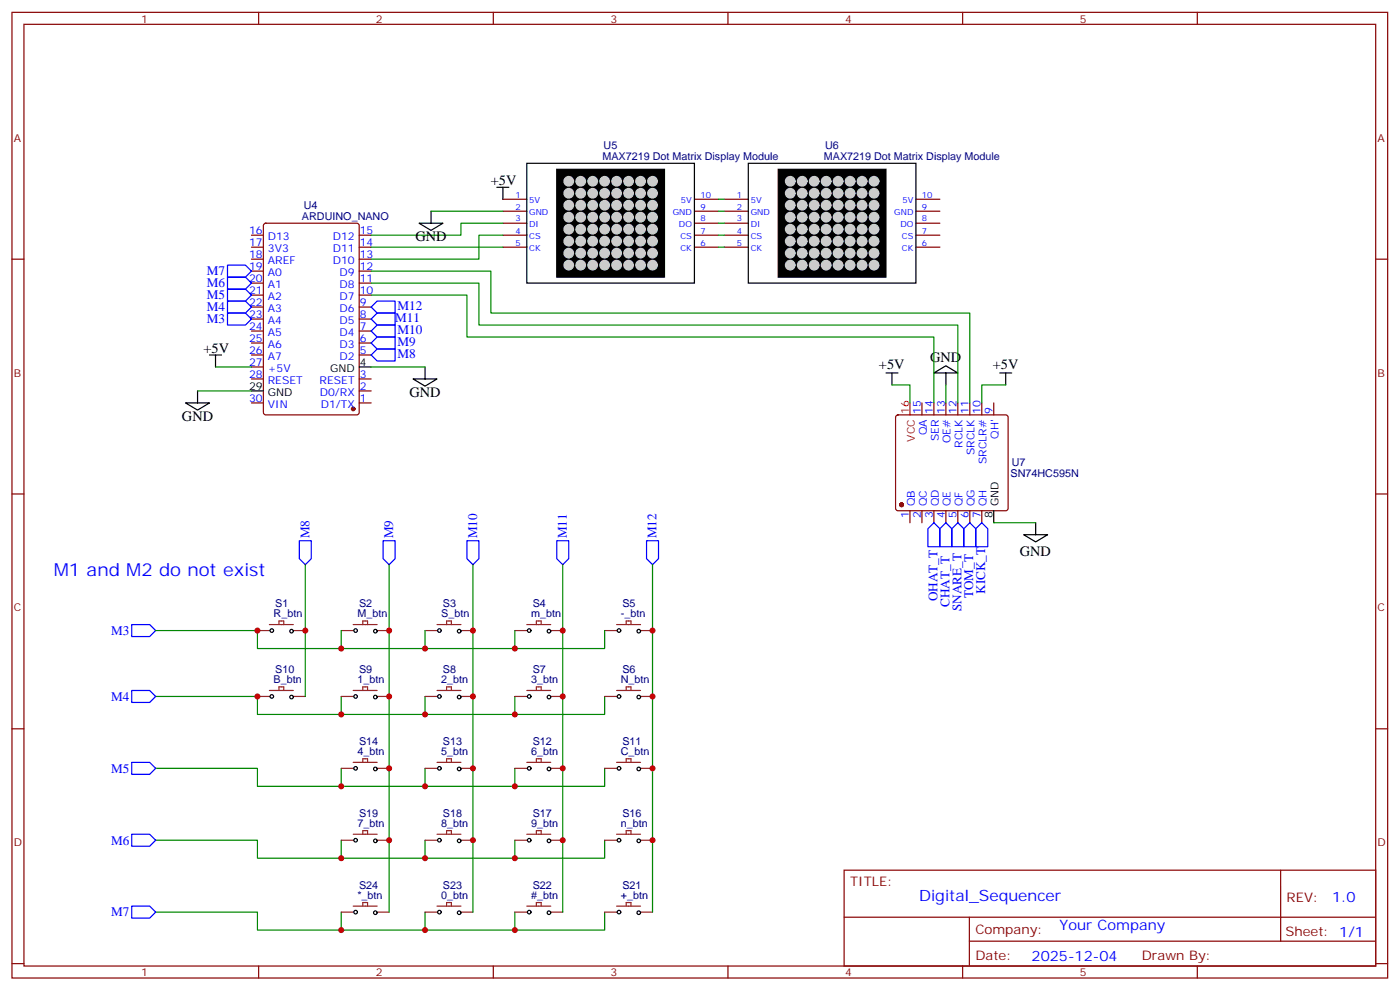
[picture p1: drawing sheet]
<svg xmlns="http://www.w3.org/2000/svg" width="413mm" height="292mm" viewBox="0 0 413 292" stroke-linecap="round" stroke-linejoin="round" font-family="sans-serif">
<g fill="none" stroke="#870000" stroke-width=".35">
<path d="M3.5 3.6h405.4v284.4h-405.4zM7.1 7.2h398.2v277.2h-398.2zM76.2 3.6v3.6M145.3 3.6v3.6M214.5 3.6v3.6M283.6 3.6v3.6M352.8 3.6v3.6M148.2 58.7h7M204.6 58.7h7.1M213.4 58.7h7.1M269.9 58.7h7M3.5 76.3h3.6"/>
<path d="M74.1 76.3h3.5M74.1 79.8h3.5M74.1 72.8h3.5M74.1 69.3h3.5M77.8 65.9l.5-.2h26.8l.7 .5v55.3l-.4 .6-27.1 .1-.6-.5-.1-55.3zM105.8 76.3h3.6M105.8 79.8h3.6M105.8 72.8h3.6M105.8 69.3h3.6M148.2 72.8h7M148.2 69.3h7M148.2 62.2h7"/>
<path d="M148.2 65.7h7M204.6 72.8h7.1M204.6 69.3h7.1M204.6 62.2h7.1M204.6 65.7h7.1M213.4 72.8h7.1M213.4 69.3h7.1M213.4 62.2h7.1M213.4 65.7h7.1M269.9 72.8h7M269.9 69.3h7M269.9 62.2h7"/>
<path d="M269.9 65.7h7M405.3 76.3h3.6M74.1 97.5h3.5M74.1 93.9h3.5M74.1 90.4h3.5M74.1 86.9h3.5M74.1 83.4h3.5M105.8 97.5h3.6M105.8 93.9h3.6M105.8 90.4h3.6M105.8 86.9h3.6M105.8 83.4h3.6"/>
<path d="M74.1 118.6h3.5M74.1 111.6h3.5M74.1 104.5h3.5M74.1 101h3.5M74.1 108.1h3.5M105.8 118.6h3.6M105.8 115.1h3.6M105.8 111.6h3.6M105.8 104.5h3.6M105.8 101h3.6M271.6 118.6v3.6M275.2 118.6v3.6"/>
<path d="M278.7 118.6v3.6M282.2 118.6v3.6M285.8 118.6v3.6M289.3 118.6v3.6M292.8 118.6v3.6M264.1 122.4l.5-.2h31.7l.5 .2 .2 .5v26.8l-.2 .5-.5 .2h-31.7l-.5-.2-.2-.5v-26.8zM3.5 145.5h3.6M268.1 150.4v3.5M271.6 150.4v3.5M275.2 150.4v3.5M278.7 150.4v3.5M282.2 150.4v3.5"/>
<path d="M285.8 150.4v3.5M289.3 150.4v3.5M405.3 145.5h3.6M3.5 214.6h3.6M405.3 214.6h3.6M248.7 256.2h156.6v28.2h-156.6zM377.3 256.2v20.9M248.7 270.1h156.5M285.6 277.1h119.6M285.6 270.1v14.1M3.5 283.7h3.6M76.2 284.4v3.6"/>
<path d="M145.3 284.4v3.6M214.5 284.4v3.6M283.6 284.4v3.6M352.8 284.4v3.6M405.3 283.7h3.6"/>
</g>
<g fill="#870000" stroke="#870000" stroke-width=".35">
<circle cx="104.1" cy="120.4" r=".53"/>
<circle cx="265.6" cy="148.6" r=".53"/>
</g>
<g fill="none" stroke="#000" stroke-width=".35">
<path d="M146.4 55.1h3.5M148.2 55.1v3.6M155.2 48.1h49.4v35.3h-49.4zM220.5 48.1h49.4v35.3h-49.4zM123.5 65.7h7l-3.5 2.1zM127 62.2v3.5M54.7 118.6h7l-3.5 2.2zM58.2 115.1v3.5M61.7 104.5h3.6M63.5 104.5v3.6M74.1 115.1h3.5M105.8 108.1h3.6"/>
<path d="M121.7 111.6h7.1l-3.6 2.1zM125.2 108.1v3.5M261.1 109.8h3.5M262.8 109.8v3.5M275.2 109.8l3.5-2.1 3.5 2.1zM278.7 109.8v3.5M294.6 109.8h3.5M296.3 109.8v3.5M292.8 150.4v3.5M301.6 157.4h7.1l-3.5 2.2zM305.2 153.9v3.5"/>
<circle cx="80.1" cy="185.7" r=".53"/>
<circle cx="85.9" cy="185.8" r=".53"/>
<circle cx="104.8" cy="185.7" r=".53"/>
<circle cx="110.6" cy="185.8" r=".53"/>
<circle cx="129.5" cy="185.7" r=".53"/>
<circle cx="135.3" cy="185.8" r=".53"/>
<circle cx="155.9" cy="185.7" r=".53"/>
<circle cx="161.7" cy="185.8" r=".53"/>
<circle cx="182.4" cy="185.7" r=".53"/>
<circle cx="188.2" cy="185.8" r=".53"/>
<circle cx="80.1" cy="205.1" r=".53"/>
<circle cx="85.9" cy="205.2" r=".53"/>
<circle cx="104.8" cy="205.1" r=".53"/>
<circle cx="110.6" cy="205.2" r=".53"/>
<circle cx="129.5" cy="205.1" r=".53"/>
<circle cx="135.3" cy="205.2" r=".53"/>
<circle cx="155.9" cy="205.1" r=".53"/>
<circle cx="161.7" cy="205.2" r=".53"/>
<circle cx="182.4" cy="205.1" r=".53"/>
<circle cx="188.2" cy="205.2" r=".53"/>
<circle cx="104.8" cy="226.2" r=".53"/>
<circle cx="110.6" cy="226.4" r=".53"/>
<circle cx="129.5" cy="226.2" r=".53"/>
<circle cx="135.3" cy="226.4" r=".53"/>
<circle cx="155.9" cy="226.2" r=".53"/>
<circle cx="161.7" cy="226.4" r=".53"/>
<circle cx="182.4" cy="226.2" r=".53"/>
<circle cx="188.2" cy="226.4" r=".53"/>
<circle cx="104.8" cy="247.4" r=".53"/>
<circle cx="110.6" cy="247.6" r=".53"/>
<circle cx="129.5" cy="247.4" r=".53"/>
<circle cx="135.3" cy="247.6" r=".53"/>
<circle cx="155.9" cy="247.4" r=".53"/>
<circle cx="161.7" cy="247.6" r=".53"/>
<circle cx="182.4" cy="247.4" r=".53"/>
<circle cx="188.2" cy="247.6" r=".53"/>
<circle cx="104.8" cy="268.6" r=".53"/>
<circle cx="110.6" cy="268.7" r=".53"/>
<circle cx="129.5" cy="268.6" r=".53"/>
<circle cx="135.3" cy="268.7" r=".53"/>
<circle cx="155.9" cy="268.6" r=".53"/>
<circle cx="161.7" cy="268.7" r=".53"/>
<circle cx="182.4" cy="268.6" r=".53"/>
<circle cx="188.2" cy="268.7" r=".53"/>
</g>
<path d="M164 49.8h31.8v31.8h-31.8zM229.3 49.8h31.8v31.8h-31.8z" fill="#000" stroke="#000" stroke-width=".35"/>
<g fill="#ccc" stroke="#ccc" stroke-width=".35">
<circle cx="167.6" cy="53.4" r="1.41"/>
<circle cx="171.1" cy="53.4" r="1.41"/>
<circle cx="174.6" cy="53.4" r="1.41"/>
<circle cx="178.2" cy="53.4" r="1.41"/>
<circle cx="181.7" cy="53.4" r="1.41"/>
<circle cx="185.2" cy="53.4" r="1.41"/>
<circle cx="188.7" cy="53.4" r="1.41"/>
<circle cx="192.3" cy="53.4" r="1.41"/>
<circle cx="192.3" cy="56.9" r="1.41"/>
<circle cx="188.7" cy="56.9" r="1.41"/>
<circle cx="185.2" cy="56.9" r="1.41"/>
<circle cx="181.7" cy="56.9" r="1.41"/>
<circle cx="178.2" cy="56.9" r="1.41"/>
<circle cx="174.6" cy="56.9" r="1.41"/>
<circle cx="171.1" cy="56.9" r="1.41"/>
<circle cx="167.6" cy="56.9" r="1.41"/>
<circle cx="167.6" cy="64" r="1.41"/>
<circle cx="171.1" cy="64" r="1.41"/>
<circle cx="174.6" cy="64" r="1.41"/>
<circle cx="178.2" cy="64" r="1.41"/>
<circle cx="181.7" cy="64" r="1.41"/>
<circle cx="185.2" cy="64" r="1.41"/>
<circle cx="188.7" cy="64" r="1.41"/>
<circle cx="192.3" cy="64" r="1.41"/>
<circle cx="192.3" cy="60.4" r="1.41"/>
<circle cx="188.7" cy="60.4" r="1.41"/>
<circle cx="185.2" cy="60.4" r="1.41"/>
<circle cx="181.7" cy="60.4" r="1.41"/>
<circle cx="178.2" cy="60.4" r="1.41"/>
<circle cx="174.6" cy="60.4" r="1.41"/>
<circle cx="171.1" cy="60.4" r="1.41"/>
<circle cx="167.6" cy="60.4" r="1.41"/>
<circle cx="167.6" cy="71" r="1.41"/>
<circle cx="171.1" cy="71" r="1.41"/>
<circle cx="174.6" cy="71" r="1.41"/>
<circle cx="178.2" cy="71" r="1.41"/>
<circle cx="181.7" cy="71" r="1.41"/>
<circle cx="185.2" cy="71" r="1.41"/>
<circle cx="188.7" cy="71" r="1.41"/>
<circle cx="192.3" cy="71" r="1.41"/>
<circle cx="192.3" cy="67.5" r="1.41"/>
<circle cx="188.7" cy="67.5" r="1.41"/>
<circle cx="185.2" cy="67.5" r="1.41"/>
<circle cx="181.7" cy="67.5" r="1.41"/>
<circle cx="178.2" cy="67.5" r="1.41"/>
<circle cx="174.6" cy="67.5" r="1.41"/>
<circle cx="171.1" cy="67.5" r="1.41"/>
<circle cx="167.6" cy="67.5" r="1.41"/>
<circle cx="167.6" cy="78.1" r="1.41"/>
<circle cx="171.1" cy="78.1" r="1.41"/>
<circle cx="174.6" cy="78.1" r="1.41"/>
<circle cx="178.2" cy="78.1" r="1.41"/>
<circle cx="181.7" cy="78.1" r="1.41"/>
<circle cx="185.2" cy="78.1" r="1.41"/>
<circle cx="188.7" cy="78.1" r="1.41"/>
<circle cx="192.3" cy="78.1" r="1.41"/>
<circle cx="192.3" cy="74.5" r="1.41"/>
<circle cx="188.7" cy="74.5" r="1.41"/>
<circle cx="185.2" cy="74.5" r="1.41"/>
<circle cx="181.7" cy="74.5" r="1.41"/>
<circle cx="178.2" cy="74.5" r="1.41"/>
<circle cx="174.6" cy="74.5" r="1.41"/>
<circle cx="171.1" cy="74.5" r="1.41"/>
<circle cx="167.6" cy="74.5" r="1.41"/>
<circle cx="232.8" cy="53.4" r="1.41"/>
<circle cx="236.4" cy="53.4" r="1.41"/>
<circle cx="239.9" cy="53.4" r="1.41"/>
<circle cx="243.4" cy="53.4" r="1.41"/>
<circle cx="246.9" cy="53.4" r="1.41"/>
<circle cx="250.5" cy="53.4" r="1.41"/>
<circle cx="254" cy="53.4" r="1.41"/>
<circle cx="257.5" cy="53.4" r="1.41"/>
<circle cx="257.5" cy="56.9" r="1.41"/>
<circle cx="254" cy="56.9" r="1.41"/>
<circle cx="250.5" cy="56.9" r="1.41"/>
<circle cx="246.9" cy="56.9" r="1.41"/>
<circle cx="243.4" cy="56.9" r="1.41"/>
<circle cx="239.9" cy="56.9" r="1.41"/>
<circle cx="236.4" cy="56.9" r="1.41"/>
<circle cx="232.8" cy="56.9" r="1.41"/>
<circle cx="232.8" cy="64" r="1.41"/>
<circle cx="236.4" cy="64" r="1.41"/>
<circle cx="239.9" cy="64" r="1.41"/>
<circle cx="243.4" cy="64" r="1.41"/>
<circle cx="246.9" cy="64" r="1.41"/>
<circle cx="250.5" cy="64" r="1.41"/>
<circle cx="254" cy="64" r="1.41"/>
<circle cx="257.5" cy="64" r="1.41"/>
<circle cx="257.5" cy="60.4" r="1.41"/>
<circle cx="254" cy="60.4" r="1.41"/>
<circle cx="250.5" cy="60.4" r="1.41"/>
<circle cx="246.9" cy="60.4" r="1.41"/>
<circle cx="243.4" cy="60.4" r="1.41"/>
<circle cx="239.9" cy="60.4" r="1.41"/>
<circle cx="236.4" cy="60.4" r="1.41"/>
<circle cx="232.8" cy="60.4" r="1.41"/>
<circle cx="232.8" cy="71" r="1.41"/>
<circle cx="236.4" cy="71" r="1.41"/>
<circle cx="239.9" cy="71" r="1.41"/>
<circle cx="243.4" cy="71" r="1.41"/>
<circle cx="246.9" cy="71" r="1.41"/>
<circle cx="250.5" cy="71" r="1.41"/>
<circle cx="254" cy="71" r="1.41"/>
<circle cx="257.5" cy="71" r="1.41"/>
<circle cx="257.5" cy="67.5" r="1.41"/>
<circle cx="254" cy="67.5" r="1.41"/>
<circle cx="250.5" cy="67.5" r="1.41"/>
<circle cx="246.9" cy="67.5" r="1.41"/>
<circle cx="243.4" cy="67.5" r="1.41"/>
<circle cx="239.9" cy="67.5" r="1.41"/>
<circle cx="236.4" cy="67.5" r="1.41"/>
<circle cx="232.8" cy="67.5" r="1.41"/>
<circle cx="232.8" cy="78.1" r="1.41"/>
<circle cx="236.4" cy="78.1" r="1.41"/>
<circle cx="239.9" cy="78.1" r="1.41"/>
<circle cx="243.4" cy="78.1" r="1.41"/>
<circle cx="246.9" cy="78.1" r="1.41"/>
<circle cx="250.5" cy="78.1" r="1.41"/>
<circle cx="254" cy="78.1" r="1.41"/>
<circle cx="257.5" cy="78.1" r="1.41"/>
<circle cx="257.5" cy="74.5" r="1.41"/>
<circle cx="254" cy="74.5" r="1.41"/>
<circle cx="250.5" cy="74.5" r="1.41"/>
<circle cx="246.9" cy="74.5" r="1.41"/>
<circle cx="243.4" cy="74.5" r="1.41"/>
<circle cx="239.9" cy="74.5" r="1.41"/>
<circle cx="236.4" cy="74.5" r="1.41"/>
<circle cx="232.8" cy="74.5" r="1.41"/>
</g>
<g fill="none" stroke="#008700" stroke-width=".35">
<path d="M211.7 58.7h1.7M109.4 79.8h35.2v12.4h141.2v26.4M109.4 72.8h38.8M127 62.2h21.2M148.2 65.7h-12.4v3.6h-26.4M148.2 69.3h-7.1v7h-31.7M211.7 62.2h1.7M211.7 65.7h1.7M211.7 69.3h1.7M211.7 72.8h1.7M109.4 83.4h31.7v12.3h141.1v22.9M109.4 86.9h28.2v12.3h137.6v19.4"/>
<path d="M58.2 115.1h15.9M63.5 108.1h10.6M109.4 108.1h15.8M262.8 113.3h5.3v5.3M278.7 113.3v5.3M296.3 113.3h-7v5.3M292.8 153.9h12.4M90 166.3v38.8M114.7 166.3v102.3M139.3 166.3v102.3M165.8 166.3v102.3M192.3 166.3v102.3"/>
<path d="M45.9 185.7h29.9v5.3h24.7v-5.3M125.2 185.7v5.3h-24.7M151.7 185.7v5.3h-26.5M178.2 185.7v5.3h-26.5M45.9 205.1h29.9v5.3h24.7v-5.3M125.2 205.1v5.3h-24.7M151.7 205.1v5.3h-26.5M178.2 205.1v5.3h-26.5M45.9 226.2h29.9v5.3h24.7v-5.3M125.2 226.2v5.3h-24.7M151.7 226.2v5.3h-26.5M178.2 226.2v5.3h-26.5"/>
<path d="M45.9 247.4h29.9v5.3h24.7v-5.3M125.2 247.4v5.3h-24.7M151.7 247.4v5.3h-26.5M178.2 247.4v5.3h-26.5M45.9 268.6h29.9v5.3h24.7v-5.3M125.2 268.6v5.3h-24.7M151.7 268.6v5.3h-26.5M178.2 268.6v5.3h-26.5"/>
</g>
<path d="M268.1 118.6v3.6" fill="none" stroke="#f00" stroke-width=".35"/>
<g fill="none" stroke="#00f" stroke-width=".35">
<path d="M67 78.1h5.3l1.8 1.7-1.8 1.8h-5.3zM67 81.6h5.3l1.8 1.8-1.8 1.7h-5.3zM67 85.1h5.3l1.8 1.8-1.8 1.8h-5.3zM67 88.7h5.3l1.8 1.7-1.8 1.8h-5.3zM67 92.2h5.3l1.8 1.7-1.8 1.8h-5.3zM111.1 88.7h5.3v3.5h-5.3l-1.7-1.8zM111.1 92.2h5.3v3.5h-5.3l-1.7-1.8zM111.1 95.7h5.3v3.5h-5.3l-1.7-1.7zM111.1 99.2h5.3v3.6h-5.3l-1.7-1.8zM111.1 102.8h5.3v3.5h-5.3l-1.7-1.8zM88.2 159.2h3.5v5.3l-1.7 1.8-1.8-1.8zM112.9 159.2h3.5v5.3l-1.7 1.8-1.8-1.8z"/>
<path d="M137.6 159.2h3.5v5.3l-1.8 1.8-1.7-1.8zM164 159.2h3.6v5.3l-1.8 1.8-1.8-1.8zM190.5 159.2h3.5v5.3l-1.7 1.8-1.8-1.8zM275.2 153.9l1.7 1.8v5.3h-3.5v-5.3zM276.9 155.7l1.8-1.8 1.8 1.8v5.3h-3.6zM282.2 153.9l1.8 1.8v5.3h-3.5v-5.3zM284 155.7l1.8-1.8 1.7 1.8v5.3h-3.5zM287.5 155.7l1.8-1.8 1.7 1.8v5.3h-3.5zM38.8 183.9h5.3l1.8 1.8-1.8 1.7h-5.3zM38.8 203.3h5.3l1.8 1.8-1.8 1.7h-5.3zM38.8 224.5h5.3l1.8 1.7-1.8 1.8h-5.3zM38.8 245.6h5.3l1.8 1.8-1.8 1.8h-5.3z"/>
<path d="M38.8 266.8h5.3l1.8 1.8-1.8 1.7h-5.3z"/>
</g>
<g fill="none" stroke="#8c2424" stroke-width=".35">
<path d="M75.8 185.7h3.6M79.4 183.9h7M82.2 183.9v-1.1h1.4v1.1M86.4 185.7h3.6M100.5 185.7h3.6M104.1 183.9h7M106.9 183.9v-1.1h1.4v1.1M111.1 185.7h3.6M125.2 185.7h3.6M128.8 183.9h7M131.6 183.9v-1.1h1.4v1.1M135.8 185.7h3.5"/>
<path d="M151.7 185.7h3.5M155.2 183.9h7.1M158 183.9v-1.1h1.5v1.1M162.3 185.7h3.5M178.2 185.7h3.5M181.7 183.9h7M184.5 183.9v-1.1h1.4v1.1M188.7 185.7h3.6M75.8 205.1h3.6M79.4 203.3h7M82.2 203.3v-1.1h1.4v1.1M86.4 205.1h3.6"/>
<path d="M100.5 205.1h3.6M104.1 203.3h7M106.9 203.3v-1.1h1.4v1.1M111.1 205.1h3.6M125.2 205.1h3.6M128.8 203.3h7M131.6 203.3v-1.1h1.4v1.1M135.8 205.1h3.5M151.7 205.1h3.5M155.2 203.3h7.1M158 203.3v-1.1h1.5v1.1M162.3 205.1h3.5"/>
<path d="M178.2 205.1h3.5M181.7 203.3h7M184.5 203.3v-1.1h1.4v1.1M188.7 205.1h3.6M100.5 226.2h3.6M104.1 224.5h7M106.9 224.5v-1.1h1.4v1.1M111.1 226.2h3.6M125.2 226.2h3.6M128.8 224.5h7M131.6 224.5v-1.1h1.4v1.1M135.8 226.2h3.5"/>
<path d="M151.7 226.2h3.5M155.2 224.5h7.1M158 224.5v-1.1h1.5v1.1M162.3 226.2h3.5M178.2 226.2h3.5M181.7 224.5h7M184.5 224.5v-1.1h1.4v1.1M188.7 226.2h3.6M100.5 247.4h3.6M104.1 245.6h7M106.9 245.6v-1h1.4v1M111.1 247.4h3.6"/>
<path d="M125.2 247.4h3.6M128.8 245.6h7M131.6 245.6v-1h1.4v1M135.8 247.4h3.5M151.7 247.4h3.5M155.2 245.6h7.1M158 245.6v-1h1.5v1M162.3 247.4h3.5M178.2 247.4h3.5M181.7 245.6h7M184.5 245.6v-1h1.4v1M188.7 247.4h3.6"/>
<path d="M100.5 268.6h3.6M104.1 266.8h7M106.9 266.8v-1.1h1.4v1.1M111.1 268.6h3.6M125.2 268.6h3.6M128.8 266.8h7M131.6 266.8v-1.1h1.4v1.1M135.8 268.6h3.5M151.7 268.6h3.5M155.2 266.8h7.1M158 266.8v-1.1h1.5v1.1M162.3 268.6h3.5"/>
<path d="M178.2 268.6h3.5M181.7 266.8h7M184.5 266.8v-1.1h1.4v1.1M188.7 268.6h3.6"/>
</g>
<g fill="#c00">
<circle cx="75.8" cy="185.7" r=".88"/>
<circle cx="100.5" cy="191" r=".88"/>
<circle cx="125.2" cy="191" r=".88"/>
<circle cx="151.7" cy="191" r=".88"/>
<circle cx="151.7" cy="210.4" r=".88"/>
<circle cx="125.2" cy="210.4" r=".88"/>
<circle cx="100.5" cy="210.4" r=".88"/>
<circle cx="75.8" cy="205.1" r=".88"/>
<circle cx="151.7" cy="231.5" r=".88"/>
<circle cx="125.2" cy="231.5" r=".88"/>
<circle cx="100.5" cy="231.5" r=".88"/>
<circle cx="151.7" cy="252.7" r=".88"/>
<circle cx="125.2" cy="252.7" r=".88"/>
<circle cx="100.5" cy="252.7" r=".88"/>
<circle cx="151.7" cy="273.9" r=".88"/>
<circle cx="125.2" cy="273.9" r=".88"/>
<circle cx="100.5" cy="273.9" r=".88"/>
<circle cx="90" cy="185.7" r=".88"/>
<circle cx="114.7" cy="185.7" r=".88"/>
<circle cx="114.7" cy="205.1" r=".88"/>
<circle cx="114.7" cy="226.2" r=".88"/>
<circle cx="114.7" cy="247.4" r=".88"/>
<circle cx="139.3" cy="185.7" r=".88"/>
<circle cx="139.3" cy="205.1" r=".88"/>
<circle cx="139.3" cy="226.2" r=".88"/>
<circle cx="139.3" cy="247.4" r=".88"/>
<circle cx="165.8" cy="185.7" r=".88"/>
<circle cx="165.8" cy="205.1" r=".88"/>
<circle cx="165.8" cy="226.2" r=".88"/>
<circle cx="165.8" cy="247.4" r=".88"/>
<circle cx="192.3" cy="185.7" r=".88"/>
<circle cx="192.3" cy="205.1" r=".88"/>
<circle cx="192.3" cy="226.2" r=".88"/>
<circle cx="192.3" cy="247.4" r=".88"/>
</g>
<text font-size="5.3" fill="#00f" x="15.8" y="169.6">M1 and M2 do not exist</text>
<text font-size="4.6" fill="#00f" x="270.8" y="265.3">Digital_Sequencer</text>
<g font-size="4.2">
<text x="144.6" y="54.4">+5V</text>
<text x="122.4" y="71">GND</text>
<text x="60" y="103.8">+5V</text>
<text x="274.1" y="106.5">GND</text>
<text x="259" y="108.6">+5V</text>
<text x="292.5" y="108.6">+5V</text>
<text x="120.6" y="116.9">GND</text>
<text x="53.6" y="123.9">GND</text>
<text x="300.5" y="163.6">GND</text>
</g>
<g font-size="4.2" fill="#00f">
<text x="392.5" y="265.5">1.0</text>
<text x="312.2" y="273.9">Your Company</text>
<text x="304" y="282.9">2025-12-04</text>
</g>
<g font-size="3.9" fill="#00f">
<text x="60.9" y="81.1">M7</text>
<text x="60.9" y="84.6">M6</text>
<text x="60.9" y="88.2">M5</text>
<text x="60.9" y="91.7">M4</text>
<text x="60.9" y="95.2">M3</text>
<text x="116.4" y="94.8">M11</text>
<text x="117.1" y="91.3">M12</text>
<text x="117.1" y="98.4">M10</text>
<text x="117.2" y="101.9">M9</text>
<text x="117.2" y="105.4">M8</text>
<text x="91.1" y="158.5" transform="rotate(-90 91.1 158.5)">M8</text>
<text x="115.9" y="158.5" transform="rotate(-90 115.9 158.5)">M9</text>
<text x="140.5" y="158.5" transform="rotate(-90 140.5 158.5)">M10</text>
<text x="167" y="158.5" transform="rotate(-90 167 158.5)">M11</text>
<text x="193.5" y="158.5" transform="rotate(-90 193.5 158.5)">M12</text>
<text x="276.2" y="177" transform="rotate(-90 276.2 177)">OHAT_T</text>
<text x="279.7" y="178.7" transform="rotate(-90 279.7 178.7)">CHAT_T</text>
<text x="283.3" y="180" transform="rotate(-90 283.3 180)">SNARE_T</text>
<text x="286.8" y="176.2" transform="rotate(-90 286.8 176.2)">TOM_T</text>
<text x="290.3" y="174.9" transform="rotate(-90 290.3 174.9)">KICK_T</text>
<text x="32.7" y="186.9">M3</text>
<text x="32.7" y="206.3">M4</text>
<text x="32.7" y="227.5">M5</text>
<text x="32.7" y="248.7">M6</text>
<text x="32.7" y="269.8">M7</text>
</g>
<g font-size="3.9" fill="#800">
<text x="250.5" y="260.8">TITLE:</text>
<text x="379.1" y="265.5">REV:</text>
<text x="287.4" y="275">Company:</text>
<text x="378.7" y="275.6">Sheet: 1/1</text>
<text x="287.4" y="282.7">Date:</text>
<text x="336.4" y="282.8">Drawn By:</text>
</g>
<g font-size="3.2" fill="#800">
<text x="41.6" y="6.6">1</text>
<text x="110.8" y="6.6">2</text>
<text x="179.9" y="6.6">3</text>
<text x="249.1" y="6.6">4</text>
<text x="318.2" y="6.6">5</text>
<text x="4.1" y="41.7">A</text>
<text x="405.9" y="41.7">A</text>
<text x="4.1" y="110.9">B</text>
<text x="405.9" y="110.9">B</text>
<text x="4.1" y="180">C</text>
<text x="405.9" y="180">C</text>
<text x="4.1" y="249.2">D</text>
<text x="405.9" y="249.2">D</text>
<text x="41.6" y="287.4">1</text>
<text x="110.8" y="287.4">2</text>
<text x="179.9" y="287.4">3</text>
<text x="249.1" y="287.4">4</text>
<text x="318.2" y="287.4">5</text>
</g>
<g font-size="3.2" fill="#000080">
<text x="177.5" y="47">MAX7219 Dot Matrix Display Module</text>
<text x="177.8" y="43.9">U5</text>
<text x="242.8" y="47">MAX7219 Dot Matrix Display Module</text>
<text x="243.1" y="43.9">U6</text>
<text x="89" y="64.7">ARDUINO_NANO</text>
<text x="89.5" y="61.7">U4</text>
<text x="298.1" y="137.3">U7</text>
<text x="297.7" y="140.5">SN74HC595N</text>
<text x="81.1" y="178.8">S1</text>
<text x="105.8" y="178.8">S2</text>
<text x="130.5" y="178.8">S3</text>
<text x="157" y="178.8">S4</text>
<text x="183.4" y="178.8">S5</text>
<text x="80.6" y="181.8">R_btn</text>
<text x="105.3" y="181.8">M_btn</text>
<text x="130" y="181.8">S_btn</text>
<text x="156.5" y="181.8">m_btn</text>
<text x="182.9" y="181.8">-_btn</text>
<text x="80.6" y="201.2">B_btn</text>
<text x="81.1" y="198.3">S10</text>
<text x="105.3" y="201.2">1_btn</text>
<text x="105.8" y="198.3">S9</text>
<text x="130" y="201.2">2_btn</text>
<text x="130.5" y="198.3">S8</text>
<text x="156.5" y="201.2">3_btn</text>
<text x="157" y="198.3">S7</text>
<text x="182.9" y="201.2">N_btn</text>
<text x="183.4" y="198.3">S6</text>
<text x="105.8" y="219.4">S14</text>
<text x="130.5" y="219.4">S13</text>
<text x="157" y="219.4">S12</text>
<text x="183.4" y="219.4">S11</text>
<text x="105.3" y="222.4">4_btn</text>
<text x="130" y="222.4">5_btn</text>
<text x="156.5" y="222.4">6_btn</text>
<text x="182.9" y="222.4">C_btn</text>
<text x="105.3" y="243.5">7_btn</text>
<text x="105.8" y="240.6">S19</text>
<text x="130" y="243.5">8_btn</text>
<text x="130.5" y="240.6">S18</text>
<text x="156.5" y="243.5">9_btn</text>
<text x="157" y="240.6">S17</text>
<text x="182.9" y="243.5">n_btn</text>
<text x="183.4" y="240.6">S16</text>
<text x="105.8" y="261.8">S24</text>
<text x="130.5" y="261.8">S23</text>
<text x="157" y="261.8">S22</text>
<text x="183.4" y="261.8">S21</text>
<text x="105.3" y="264.7">*_btn</text>
<text x="130" y="264.7">0_btn</text>
<text x="156.5" y="264.7">#_btn</text>
<text x="182.9" y="264.7">+_btn</text>
</g>
<g font-size="3.2" fill="#00f">
<text x="73.4" y="68.9">16</text>
<text x="78.9" y="70.7">D13</text>
<text x="98.1" y="70.7">D12</text>
<text x="106" y="68.9">15</text>
<text x="73.4" y="72.4">17</text>
<text x="73.4" y="76">18</text>
<text x="78.9" y="74.2">3V3</text>
<text x="78.9" y="77.7">AREF</text>
<text x="98.1" y="77.7">D10</text>
<text x="98.1" y="74.2">D11</text>
<text x="106" y="76">13</text>
<text x="106" y="72.4">14</text>
<text x="73.4" y="79.5">19</text>
<text x="73.4" y="83">20</text>
<text x="78.9" y="81.2">A0</text>
<text x="100.1" y="81.2">D9</text>
<text x="106" y="83">11</text>
<text x="106" y="79.5">12</text>
<text x="73.4" y="86.5">21</text>
<text x="78.9" y="84.8">A1</text>
<text x="78.9" y="88.3">A2</text>
<text x="100.1" y="88.3">D7</text>
<text x="100.1" y="84.8">D8</text>
<text x="106" y="86.5">10</text>
<text x="73.4" y="90.1">22</text>
<text x="73.4" y="93.6">23</text>
<text x="78.9" y="91.8">A3</text>
<text x="78.9" y="95.4">A4</text>
<text x="100.1" y="95.4">D5</text>
<text x="100.1" y="91.8">D6</text>
<text x="106" y="93.6">8</text>
<text x="106" y="90.1">9</text>
<text x="73.4" y="97.1">24</text>
<text x="73.4" y="100.6">25</text>
<text x="78.9" y="98.9">A5</text>
<text x="100.1" y="98.9">D4</text>
<text x="106" y="100.6">6</text>
<text x="106" y="97.1">7</text>
<text x="73.4" y="104.2">26</text>
<text x="73.4" y="107.7">27</text>
<text x="78.9" y="102.4">A6</text>
<text x="78.9" y="105.9">A7</text>
<text x="100.1" y="105.9">D2</text>
<text x="100.1" y="102.4">D3</text>
<text x="106" y="104.2">5</text>
<text x="73.4" y="111.2">28</text>
<text x="78.9" y="109.5">+5V</text>
<text x="78.9" y="113">RESET</text>
<text x="94.2" y="113">RESET</text>
<text x="106" y="111.2">3</text>
<text x="73.4" y="118.3">30</text>
<text x="94.2" y="116.5">D0/RX</text>
<text x="106" y="118.3">1</text>
<text x="106" y="114.8">2</text>
<text x="78.9" y="120.1">VIN</text>
<text x="94.5" y="120.1">D1/TX</text>
<text x="271.3" y="122" transform="rotate(-90 271.3 122)">15</text>
<text x="274.8" y="122" transform="rotate(-90 274.8 122)">14</text>
<text x="278.3" y="122" transform="rotate(-90 278.3 122)">13</text>
<text x="281.9" y="122" transform="rotate(-90 281.9 122)">12</text>
<text x="285.4" y="122" transform="rotate(-90 285.4 122)">11</text>
<text x="288.9" y="122" transform="rotate(-90 288.9 122)">10</text>
<text x="292.5" y="122" transform="rotate(-90 292.5 122)">9</text>
<text x="273" y="128.1" transform="rotate(-90 273 128.1)">QA</text>
<text x="276.6" y="129.9" transform="rotate(-90 276.6 129.9)">SER</text>
<text x="280.1" y="130.6" transform="rotate(-90 280.1 130.6)">OE#</text>
<text x="283.6" y="131.9" transform="rotate(-90 283.6 131.9)">RCLK</text>
<text x="294.2" y="129.2" transform="rotate(-90 294.2 129.2)">QH'</text>
<text x="287.2" y="134" transform="rotate(-90 287.2 134)">SRCLK</text>
<text x="290.7" y="136.6" transform="rotate(-90 290.7 136.6)">SRCLR#</text>
<text x="269.5" y="149.1" transform="rotate(-90 269.5 149.1)">QB</text>
<text x="273" y="149.1" transform="rotate(-90 273 149.1)">QC</text>
<text x="276.6" y="149.1" transform="rotate(-90 276.6 149.1)">QD</text>
<text x="280.1" y="149.1" transform="rotate(-90 280.1 149.1)">QE</text>
<text x="283.6" y="149.1" transform="rotate(-90 283.6 149.1)">QF</text>
<text x="287.2" y="149.1" transform="rotate(-90 287.2 149.1)">QG</text>
<text x="290.7" y="149.1" transform="rotate(-90 290.7 149.1)">QH</text>
<text x="267.8" y="152.6" transform="rotate(-90 267.8 152.6)">1</text>
<text x="271.3" y="152.6" transform="rotate(-90 271.3 152.6)">2</text>
<text x="274.8" y="152.6" transform="rotate(-90 274.8 152.6)">3</text>
<text x="278.3" y="152.6" transform="rotate(-90 278.3 152.6)">4</text>
<text x="281.9" y="152.6" transform="rotate(-90 281.9 152.6)">5</text>
<text x="285.4" y="152.6" transform="rotate(-90 285.4 152.6)">6</text>
<text x="288.9" y="152.6" transform="rotate(-90 288.9 152.6)">7</text>
</g>
<g font-size="3.2">
<text x="106" y="107.7">4</text>
<text x="97.2" y="109.5">GND</text>
<text x="73.4" y="114.8">29</text>
<text x="78.9" y="116.5">GND</text>
<text x="294.2" y="149.1" transform="rotate(-90 294.2 149.1)">GND</text>
<text x="292.5" y="152.6" transform="rotate(-90 292.5 152.6)">8</text>
</g>
<g font-size="3.2" fill="#f00">
<text x="267.8" y="122" transform="rotate(-90 267.8 122)">16</text>
<text x="269.5" y="130.1" transform="rotate(-90 269.5 130.1)">VCC</text>
</g>
<g font-size="2.5" fill="#00f">
<text x="151.9" y="58.3">1</text>
<text x="155.9" y="59.7">5V</text>
<text x="200.6" y="59.7">5V</text>
<text x="206.4" y="58.3">10</text>
<text x="217.2" y="58.3">1</text>
<text x="221.2" y="59.7">5V</text>
<text x="265.9" y="59.7">5V</text>
<text x="271.6" y="58.3">10</text>
<text x="151.9" y="61.8">2</text>
<text x="151.9" y="65.1">3</text>
<text x="155.9" y="63.3">GND</text>
<text x="198.2" y="63.3">GND</text>
<text x="206.4" y="65.1">8</text>
<text x="206.4" y="61.8">9</text>
<text x="217.2" y="61.8">2</text>
<text x="217.2" y="65.1">3</text>
<text x="221.2" y="63.3">GND</text>
<text x="263.5" y="63.3">GND</text>
<text x="271.6" y="65.1">8</text>
<text x="271.6" y="61.8">9</text>
<text x="151.9" y="68.9">4</text>
<text x="155.9" y="66.8">DI</text>
<text x="155.9" y="70.3">CS</text>
<text x="200.1" y="66.8">DO</text>
<text x="200.5" y="70.3">CS</text>
<text x="206.4" y="68.9">7</text>
<text x="217.2" y="68.9">4</text>
<text x="221.2" y="66.8">DI</text>
<text x="221.2" y="70.3">CS</text>
<text x="265.3" y="66.8">DO</text>
<text x="265.8" y="70.3">CS</text>
<text x="271.6" y="68.9">7</text>
<text x="151.9" y="72.4">5</text>
<text x="155.9" y="73.8">CK</text>
<text x="200.5" y="73.8">CK</text>
<text x="206.4" y="72.4">6</text>
<text x="217.2" y="72.4">5</text>
<text x="221.2" y="73.8">CK</text>
<text x="265.7" y="73.8">CK</text>
<text x="271.6" y="72.4">6</text>
</g>
</svg>
